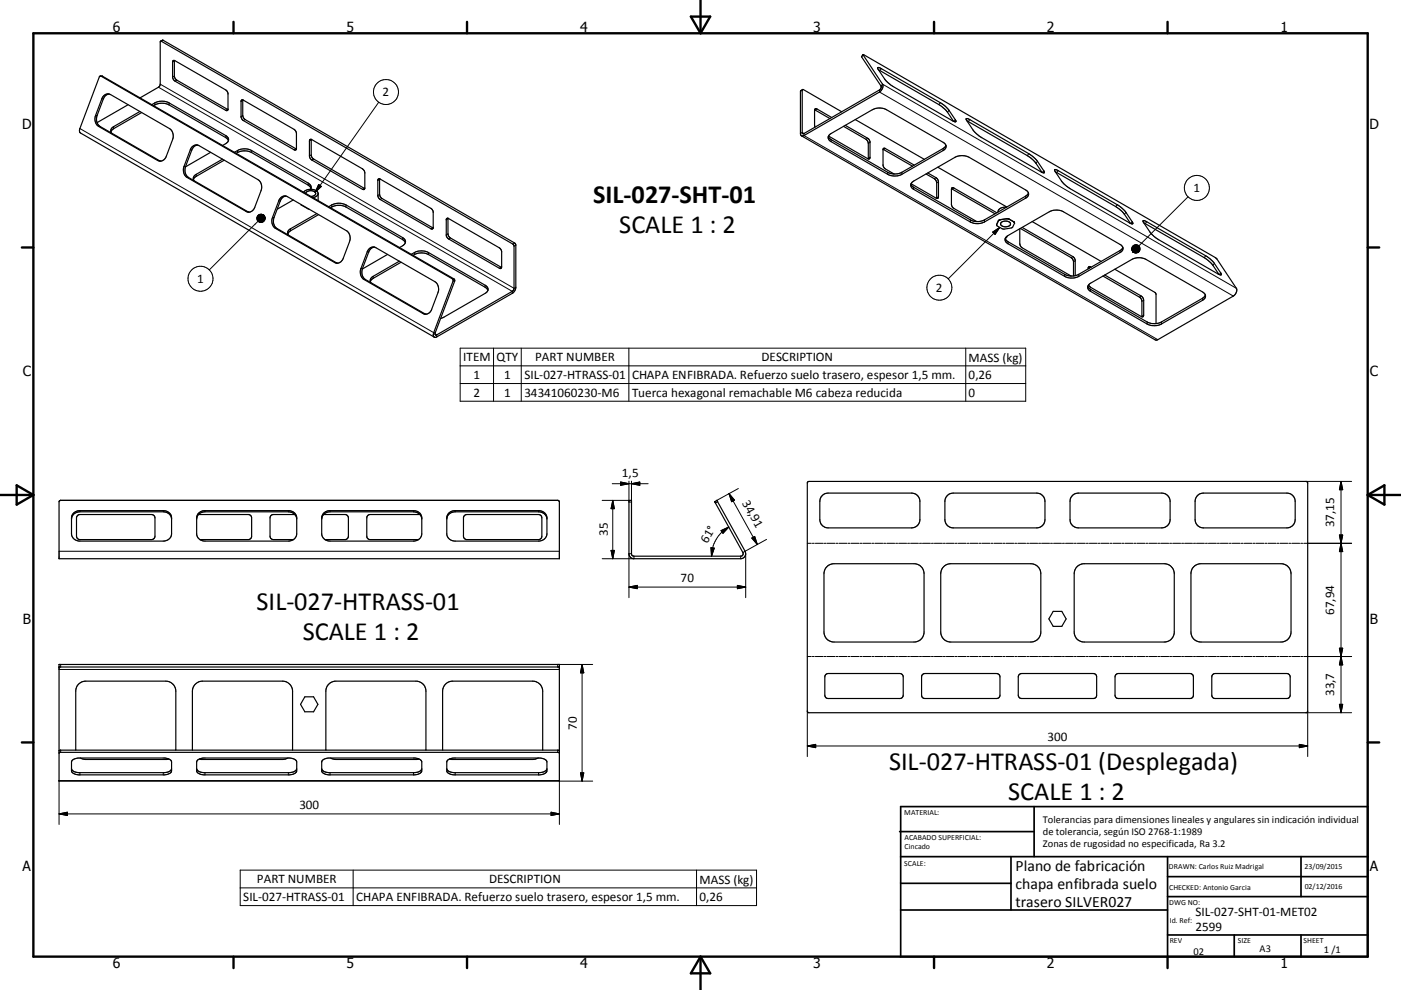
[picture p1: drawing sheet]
<svg xmlns="http://www.w3.org/2000/svg" width="420mm" height="297mm" viewBox="0 0 420 297" stroke-linecap="round" stroke-linejoin="round" font-family="sans-serif">
<g fill="none" stroke="#000" stroke-width=".36">
<path d="M48.1 12.4l105.9 61 .1 13.1-.3 .7-22.9 13.3a.39 .39 0 0 1-.5-.1 .39 .39 0 0 1 .1-.6l5.8-15.4-.2-.7-105.4-60.9h-.5M48.1 12.4l-.1 13.2-.5 .6-5.5 3.2M48.1 12.4l.8-.3 105.4 60.8 .3 .6v12.7a2.29 2.29 0 0 1-1 1.8l-22.7 13.1a.71 .71 0 0 1-.9-.1 .71 .71 0 0 1 0-.9l5.8-15.8-.2-.6-105.3-60.9-.5 .2-5.8 15.6-.2 .9 .3 .4 106.1 61.3M52.3 18.1l15.7 9.1 .4 .8v4.9M52.3 18.1l-.4 .1-.2 .4v4.5l.4 1 15.6 9 .4 .1 .3-.3M52.3 18.1v4.7l.4 1 15.7 9.1M258.7 16.4l5.9 8.9a1.97 1.97 0 0 1-.9 2.3l-22.7 13.1h-.7M258.7 16.4h.1M258.7 16.4l105.6 60.9 .5 .3 5.9 8.9a2.01 2.01 0 0 1-.9 2.3l-22.7 13.1-.7 .1-106.1-61.3M258.7 16.4l-.4 .7 5.8 8.7-.2 .9-22.9 13.4-.4-.1 .1-13.2 11.6 6.7M31 28.8a1.71 1.71 0 0 1 2.1-.4l17.7 10.2a2.79 2.79 0 0 1 .9 3.3l-1.8 5a1.88 1.88 0 0 1-2.7 1.2l-17.6-10.2a2.76 2.76 0 0 1-.9-3.3zM32.7 28.2l-.9 .4-.7 .7-2 5.3a2.78 2.78 0 0 0 .9 3.4l18.2 10.3"/>
<path d="M38.4 31.4l-9.3 5.4M41.9 33.5l-7.8 4.5a1.3 1.3 0 0 0-.7 1.9M42.5 33.8l-8.4 4.8-.9 .9M45.5 31.4a5 5 0 0 1 4.9-.7l17.3 10a1.29 1.29 0 0 1 .8 1.2 1.29 1.29 0 0 1-.8 1.2l-1 .5M46.1 31.7a4.7 4.7 0 0 1 4.6-.2l17 9.8 .8 .9M72.8 30l15.5 8.9 .6 1.2v4.6M72.8 30l-.5 .3v4.8l.5 1 15.4 8.8 .4 .1 .3-.3M72.8 30v4.6l.4 1 15.7 9.1M240.6 26.8l-.6 .6v12.7l.3 .6M244.2 32.9l.1 5.3M244.2 32.9l.3-.3 .4 .1 4.4 2.6M244.2 32.9l4.6 2.7"/>
<path d="M252.9 37.9l7 4.1 .4 1v4.7M253.4 37.6l7.2 4.3 .2 .6v4.9l-.5 .3M256.4 35.9l20.7 11.9M263.2 20.3l1 .3 18.2 10.5 2 1.8 2.2 3.5a.7 .7 0 0 1-1.1-.2l-18.2-10.5-2-1.8-2.1-3.2zM263.4 21l18.6 10.7 1.8 1.6 2.1 3.1M289.7 35.6l1.1 .3 18.2 10.6 1.9 1.7 2 3 .2 .6-1.1-.3-18.2-10.5-2-1.8zM289.7 35.6h.1M289.9 36.3l18.6 10.7 1.8 1.6 2.1 3.1M57.6 44.1a1.71 1.71 0 0 1 2.1-.4l17.6 10.2a2.76 2.76 0 0 1 1 3.3l-1.9 5a1.86 1.86 0 0 1-2.6 1.2l-17.7-10.2a2.79 2.79 0 0 1-.9-3.3l2-5.3zM59.2 43.5l-.9 .3-.6 .9-2.1 5.3a2.81 2.81 0 0 0 .9 3.3l18.2 10.4M63.2 45.7l-7.6 4.4M66.7 47.8l-7.9 4.5a1.26 1.26 0 0 0-.6 1.9"/>
<path d="M67.2 48.1l-8.6 5-.6 .7M70.3 45.7a4.8 4.8 0 0 1 5.1-.5l17 9.7a1.31 1.31 0 0 1 .7 1.9M70.8 46a4.6 4.6 0 0 1 4.6-.2l17 9.8 .8 .9M84.3 59.2l.8-.4 1.1 .2 17.7 10.2a2.77 2.77 0 0 1 .9 3.3l-1.9 5a1.89 1.89 0 0 1-2.6 1.2l-17.7-10.2a2.75 2.75 0 0 1-.9-3.3l2-5.3zM85.7 58.8l-.9 .4-.6 .7-2.1 5.4a2.78 2.78 0 0 0 1 3.3l18.1 10.3M87.9 60l-4.8 2.8M91 57.7a2.89 2.89 0 0 1 4.3 .1 1.35 1.35 0 0 1-1.5 1.5M91.7 58a1.69 1.69 0 0 1 2.9 .2l-.3 .5-1.1 .2M93.3 41.8v4.9l.5 .9 15.6 8.9M93.3 41.8l15.5 9 .6 1.1v4.6M93.3 41.8l-.4 .1-.1 .4v4.5l.5 1.1 15.4 8.9 .4 .1 .3-.4M95.4 58.1v2.1"/>
<path d="M113.8 53.6l15.5 9 .6 .9v4.9M113.8 53.6l-.4 .1-.1 .4v4.5l.5 1.1 15.4 8.9 .4 .1 .3-.3M113.8 53.6v4.7l.6 1.1 15.5 9M248.3 41l.9 .9 16.9 9.8a4.8 4.8 0 0 0 4.3 0l12.4-7.1 .8-1M248.4 40.8l11.9 6.9M248.7 40.4l12.8-7.5a4.6 4.6 0 0 1 4.3 0l17 9.8a1.3 1.3 0 0 1 .8 1.2 1.3 1.3 0 0 1-.8 1.3l-12.4 7.1a4.7 4.7 0 0 1-4.3 0l-16.9-9.8a1.23 1.23 0 0 1-.5-2.1zM264.7 44.8l.1 5 .6 .9 2.7 1.5M264.7 44.8l.6-.3 8.8 5M264.7 44.8l8.9 5.1M273.1 55.3l.8 .9 17 9.8a4.5 4.5 0 0 0 4.2 0l12.4-7.2 .9-.9M273.2 55.1l7.6 4.4M273.5 54.7l12.8-7.5a4.7 4.7 0 0 1 4.3 0l16.9 9.8a1.29 1.29 0 0 1 .9 1.2 1.29 1.29 0 0 1-.9 1.2l-12.4 7.2a4.7 4.7 0 0 1-4.2 0l-17-9.8a1.27 1.27 0 0 1-.4-2.1z"/>
<path d="M277.6 52.2l2.5 1.4 .6 .7 .1 5.2M278.2 51.9l2.4 1.4 .7 .9 .1 4.8-.2 .5h-.4M281.2 50.2l20.7 11.9M285.3 56.6l.2-.3 .5 .1 12.9 7.4M285.3 56.6l-.1 4.7 .3 .8 7.3 4.4M285.3 56.6l13 7.5M316.2 50.9l1.1 .3 18.2 10.6 1.9 1.7 2.3 3.5a.7 .7 0 0 1-1.2-.2l-18.2-10.5-1.9-1.8-2-3zM316.4 51.6l18.6 10.7 1.8 1.6 2.1 3.1M95 64.1l-7.9 4.5a1.27 1.27 0 0 0-.6 1.9M95.5 64.4l-8.4 4.8-.8 1M98.6 62a4.9 4.9 0 0 1 4.8-.7l17.3 10a1.31 1.31 0 0 1 .9 1.2 1.31 1.31 0 0 1-.9 1.2l-.9 .6M99.1 62.3a4.5 4.5 0 0 1 4.6-.2l17 9.8 .8 .9"/>
<path d="M110.6 74.7a1.61 1.61 0 0 1 2.1-.4l17.7 10.2a2.8 2.8 0 0 1 .9 3.3l-1.9 5a1.87 1.87 0 0 1-2.6 1.3l-17.7-10.2a2.77 2.77 0 0 1-.9-3.4l1.9-4.9zM112.3 74.1l-.9 .4-.7 .8-2 5.3a2.77 2.77 0 0 0 .9 3.3l18.1 10.4M116.2 76.3l-7.6 4.4M119.7 78.4l-7.8 4.5a1.29 1.29 0 0 0-.7 1.9M120.3 78.7l-8.4 4.8-.9 1M123.3 76.3a4.9 4.9 0 0 1 5.2-.5l17 9.8a1.29 1.29 0 0 1 .8 1.2 1.29 1.29 0 0 1-.8 1.2l-12.4 7.2-1 .3M123.8 76.6a4.7 4.7 0 0 1 4.7-.2l17 9.8 .8 .9M133.8 65.7l.4-.2 .3 .1 15.3 8.9 .6 1.1-.1 4.9h-.6l-15.4-8.9-.5-.9zM134.3 65.5v4.7l.6 1.1 15.5 8.9M298.8 67.4h.1M299.3 66.2l-.5 1.2M299.3 66.2h.1"/>
<path d="M299.6 66h.1M299.7 65.9l-.4 .3M299.8 65.9l-.5 .3M299.8 65.9h.1M299.8 65.9h-.1M300.1 66.8a1.79 1.79 0 0 1 2.9 .4 1.73 1.73 0 0 1-3-.1zM301.4 71.6l.8 .9 17 9.8a4.5 4.5 0 0 0 4.2 0l12.6-7.3 .6-.8M301.7 71l12.9-7.5a4.7 4.7 0 0 1 4.2 0l17 9.8a1.28 1.28 0 0 1 .9 1.3 1.28 1.28 0 0 1-.9 1.2l-12.4 7.1a4.5 4.5 0 0 1-4.2 0l-17-9.8a1.25 1.25 0 0 1-.5-2.1zM301.8 62.2a1.96 1.96 0 0 0-2.6 1.4M301.9 70.9l-.4 .5M301.9 65.6l.6 .1M301.9 65.6l-2.1 .3"/>
<path d="M301.9 65.6h.1M302 65.6h.2M302.5 65.7l1.5 .9M302.5 65.7h.1M304 66.6l.2 .4M304 66.6h.1M304 66.6l.2 .3M304.2 67l-.6 1.2-.4 .2a3.6 3.6 0 0 1-4.4-.8v-.2M304.2 66.9v.1M305.7 68.6v4.5l.6 1.1 14.8 8.6M305.9 68.5l15.4 8.9 .5 1.1v4.3M306.5 68.2l15.3 8.9 .6 .9v4.7"/>
<path d="M309.5 66.5l20.7 11.9M342.7 66.2l1.1 .3 18.2 10.6 2 1.7 2.2 3.5a.67 .67 0 0 1-1.1-.2l-18.3-10.5-1.9-1.8zM342.9 66.9l18.7 10.7 1.7 1.6 2.1 3.1M326.1 85.9l.9 .9 16.9 9.8a4.7 4.7 0 0 0 4.3 0l12.4-7.1 .8-1M326.3 80.3l-.1 .4M326.3 80.3l.3 .2M326.4 85.4l.6 .8 15.3 8.8M326.5 85.3l12.8-7.5a4.6 4.6 0 0 1 4.3 0l17 9.8a1.31 1.31 0 0 1 .8 1.2 1.31 1.31 0 0 1-.8 1.3l-12.4 7.1a4.7 4.7 0 0 1-4.3 0l-16.9-9.8a1.24 1.24 0 0 1-.5-2.1zM327.1 80.2l-.5-.2-.3 .3M330.7 82.8l11.2 6.6 .4 1v4.6M331.2 82.5l11.3 6.6 .4 1v4.4l-.2 .5h-.4M334.2 80.8l12.2 7.1 .2 9.2"/>
<path d="M18.1 150.1l-.1 .1M23.3 154.6l.7-.2h21.7l.5 .3 .3 .7-.1 5.7-.3 .5-.7 .3h-21.7l-.5-.4-.3-.6v-5.5zM51.4 155.4a2.42 2.42 0 0 0-2.5-1.9h-24.9a2.38 2.38 0 0 0-2.6 2.2M51.4 155.4v4.8a2.36 2.36 0 0 1-2.5 2.1h-24.9a2.38 2.38 0 0 1-2.6-2.1v-4.8a2.31 2.31 0 0 1 2.6-2.2h24.9a2.38 2.38 0 0 1 2.5 2.5M59 155.4v4.8a2.35 2.35 0 0 0 2.4 2.1h25a2.38 2.38 0 0 0 2.6-2.1v-4.8a2.31 2.31 0 0 0-2.6-2.2h-25a2.37 2.37 0 0 0-2.4 2.5M59.5 154.4h15l.7 .3 .2 .7v5.5l-.2 .6-.3 .3-15 .1M88.3 154.3l-.8-.5-1.1-.3h-25a2.42 2.42 0 0 0-2.4 1.9M88.3 154.3l.4 .5 .3 .9M88.4 154.4h-6.7l-.5 .3-.2 .7v5.5l.2 .6 .7 .4h6.1M96.5 155.7a2.32 2.32 0 0 1 2.4-2.5h25.1a2.37 2.37 0 0 1 2.4 2.5M96.5 155.4v4.8a2.35 2.35 0 0 0 2.4 2.1h25.1a2.37 2.37 0 0 0 2.4-2.1v-4.8M96.5 155.4a2.41 2.41 0 0 1 2.4-1.9h25.1a2.42 2.42 0 0 1 2.4 1.9"/>
<path d="M97 154.4h6.7l.5 .3 .3 .7v5.5l-.4 .7-.6 .3h-6.1M125.9 154.4h-14.9l-.8 .3-.2 .7v5.5l.2 .6 .3 .3 15 .1M133.9 155.7a2.35 2.35 0 0 1 2.6-2.2h25a2.38 2.38 0 0 1 2.5 2.2M134.6 153.9l1.1-.6 .8-.1h25a2.38 2.38 0 0 1 2.5 2.2v4.8a2.4 2.4 0 0 1-2.5 2.1h-25a2.38 2.38 0 0 1-2.6-2.1l.1-5.1zM139.2 154.7l.8-.3h21.7l.5 .3 .2 .7v5.9l-.9 .6h-21.8l-.5-.4-.3-.6v-5.5zM167.2 150.1l.5 .5v17h-150v-17l.3-.5M167.2 150.1h-149.2M167.2 150.1l.2 .1M188.6 150.1h.7v16l.4 .7 32.4 .1a.75 .75 0 0 0 .6-1.1l-8.4-15.2 .6-.5 8.5 15.3a1.53 1.53 0 0 1-1.3 2.2h-32a1.47 1.47 0 0 1-1.5-1.5zM242.1 144.6l.4-.2 149.2 .1 .4 .4-.1 68.6-.4 .3h-149.2l-.4-.5zM246.7 148.5l.5-.4 1.1-.2h25a2.51 2.51 0 0 1 2.5 2.5v5.5a2.5 2.5 0 0 1-2.5 2.5h-25a2.5 2.5 0 0 1-2.5-2.5v-5.8l.4-1zM284.2 148.5l.6-.4 1-.2h25a2.51 2.51 0 0 1 2.5 2.5v5.5a2.5 2.5 0 0 1-2.5 2.5h-25a2.5 2.5 0 0 1-2.5-2.5v-5.8l.2-.7z"/>
<path d="M321.6 148.5l.7-.4 1-.2h25a2.51 2.51 0 0 1 2.5 2.5v5.5a2.5 2.5 0 0 1-2.5 2.5h-25a2.45 2.45 0 0 1-2.5-2.5v-5.8l.2-.7zM359.2 148.5l.5-.4 1.1-.2h25a2.5 2.5 0 0 1 2.5 2.5v5.5a2.49 2.49 0 0 1-2.5 2.5h-25a2.5 2.5 0 0 1-2.5-2.5v-5.8l.2-.7zM248.2 169.7l1.8-.6h24a3 3 0 0 1 3 3v17.5a2.99 2.99 0 0 1-3 3h-24a2.99 2.99 0 0 1-3-3v-17.5l.3-1.1zM283.2 169.7l1.1-.5 .7-.1h24a2.97 2.97 0 0 1 3 3v17.5a2.99 2.99 0 0 1-3 3h-24a2.99 2.99 0 0 1-3-3v-17.5l.3-1.1zM322.9 170l1-.7 1.2-.2h24a3 3 0 0 1 3 3v17.5a3 3 0 0 1-3 3h-24a2.95 2.95 0 0 1-3-3v-17.5l.2-1.1zM357.9 170l1-.7 1.2-.2h24a3 3 0 0 1 3 3v17.5a2.99 2.99 0 0 1-3 3h-24a2.94 2.94 0 0 1-3-3v-17.5l.2-1.1zM17.7 199.3h150v35h-150zM315.8 183.4h2.5l1.3 2.3-1.3 2.2h-2.5l-1.3-2.2zM17.7 200.1h150M91.4 209.1h2.6l1.3 2.2-1.3 2.2h-2.6l-1.3-2.2zM247.5 202.4l.8-.3h21.7l.6 .3 .2 .7v5.7l-.4 .6-.6 .2-21.9-.1-.4-.3-.2-.6v-5.5zM276.5 202.4l.8-.3h21.7l.6 .3 .2 .7v5.7l-.4 .6-.6 .2-21.9-.1-.5-.5-.1-.4v-5.5z"/>
<path d="M305.5 202.4l.8-.3h21.7l.6 .3 .2 .7-.1 5.9-.5 .5-.4 .1-21.9-.1-.6-.9v-5.5zM334.5 202.4l.8-.3h21.7l.6 .3 .2 .5v5.9l-.4 .6-.6 .2-21.9-.1-.6-.9v-5.5zM363.5 202.4l.8-.3h21.7l.6 .3 .2 .7v5.7l-.4 .6-.6 .2-21.9-.1-.4-.3-.2-.6v-5.5zM17.7 225.3l.3-.2h149.4l.3 .2M17.7 225.9h.1M17.8 225.8l-.1 .1M17.8 225.8l149.6-.1 .3 .2M21.4 230.6a2.01 2.01 0 0 0 2.2 1.2h25.7a2.02 2.02 0 0 0 2.1-1.2M21.7 228.1l.6-.4 1.3-.3h25.7a2.03 2.03 0 0 1 2.1 1.2v2.7a2 2 0 0 1-2.1 1.2h-25.7a2 2 0 0 1-2.2-1.2v-2.7zM22.7 225.1v-17.8a2.99 2.99 0 0 1 3-2.9h24a3 3 0 0 1 3 2.9v17.8M24.1 227.4l1.6 .4 24.9-.1M57.7 225.1v-17.8a3 3 0 0 1 3-2.9h24a3 3 0 0 1 3 2.9v17.8"/>
<path d="M59 230.6a2 2 0 0 0 2.1 1.2h25.7a2.01 2.01 0 0 0 2.2-1.2M59.2 228.1l.6-.4 1.3-.3h25.7a2.02 2.02 0 0 1 2.2 1.2v2.7a2 2 0 0 1-2.2 1.2l-26.1-.1a1.81 1.81 0 0 1-1.7-1.1v-2.7zM86.3 227.4l-1.6 .4-24.9-.1M96.5 230.6a2 2 0 0 0 2.1 1.2h25.7a2 2 0 0 0 2.1-1.2M96.7 228.1l.6-.4 1.3-.3h25.7a2.01 2.01 0 0 1 2.1 1.2v2.7a1.99 1.99 0 0 1-2.1 1.2l-26-.1a1.82 1.82 0 0 1-1.8-1.1v-2.7zM97.7 225.1v-17.8a3 3 0 0 1 3-2.9h24a3 3 0 0 1 3 2.9v17.8M99.1 227.4l1.6 .4 24.9-.1M132.7 225.1v-17.8a3 3 0 0 1 3-2.9h24a3 3 0 0 1 3 2.9v17.8M133.9 230.6a2.01 2.01 0 0 0 2.2 1.2h25.7a2.08 2.08 0 0 0 2.2-1.2M134.2 228.1l.6-.4 1.3-.3h25.7a2.18 2.18 0 0 1 2.2 1.2v2.7a2.06 2.06 0 0 1-2.2 1.2h-25.7a2 2 0 0 1-2.2-1.2v-2.7zM161.3 227.4l-1.6 .4-24.9-.1"/>
</g>
<g fill="none" stroke="#000" stroke-width=".3">
<path d="M48.9 12.1l-.5 .3M52.3 18.3l-.6 .3M258.8 16.5l-.5 .6M24 38.6l106 61.2h.5M28.7 34.6h.4M29.6 37.9l.4 .1M30.3 22.8l.5 .1M30.5 29.6l.5 .1M34.1 38v.6M46.4 30.9v.6M47.5 26.2l106.1 61.2v.6M48 25.3l106.1 61.2 .5-.3"/>
<path d="M50.7 30.9v.6M52.3 22.8l-.6 .3M53 24l-.5 .3M68.2 32.8l-.5 .3M72.8 30.2l-.5 .3M72.8 34.6l-.5 .4M73.5 35.9l-.5 .3M113.5 30.7l-19 27M240.5 27.1l-.5 .3M244.9 32.7l-.5 .3M263.7 27v.6l106.1 61.2M264.1 25.8l.5-.5 106.1 61.2"/>
<path d="M264.2 20.6l-.4 .6M281.9 30.8l-.4 .6M284.5 33.1l-.4 .6M286.4 35.9l-.4 .6M290.8 35.9l-.5 .6M47.2 48.1l.5 .1M55.2 49.9l.4 .1M56.1 53.2l.4 .1M57 45h.5M58.8 52.3v.6M67.7 40.7v.6M71.2 45.2v.6"/>
<path d="M75.4 45.2v.6M88.7 44.6l-.5 .3M92.4 54.9v.7M93.3 46.5l-.5 .3M93.3 42l-.5 .3M94 47.7l-.5 .3M95.5 55.4l.9 .5-1.9 1.8zM109.2 56.5l-.5 .3M113.8 58.3l-.5 .3M113.8 53.8l-.5 .3M114.5 59.5l-.5 .3M240 40.1l.5-.3 .5 .3v.6l106.1 61.2"/>
<path d="M249.2 41.9v.6M260.1 41.5l-.5 .3M260.8 47.2l-.5 .3M260.8 42.7l-.5 .3M265.4 44.6l-.5 .3M266.1 51.7v.6M270.4 51.7v.6M273.9 56.2v.6M280.6 53.3l-.5 .3M281.4 59l-.6 .3M281.4 54.5l-.6 .3M282.8 44.6v.6"/>
<path d="M286 56.4l-.6 .3M307.5 58.8v.6M308.4 46.1l-.4 .6M311.1 48.4l-.5 .6M312.9 51.2l-.4 .5M317.3 51.2l-.5 .6M356.2 59l-14.7 14.8M73.8 63.4l.4 .1M77.3 66.4l-14.6 14.6M81.7 65.2l.4 .1M82.6 68.5l.5 .1M83.6 60.3h.4"/>
<path d="M87.1 68.6v.6M90.3 61.4l2.3 1.3M99.5 61.5v.6M100.3 78.7l.4 .1M103.7 61.5v.6M110.1 75.6h.4M120.7 71.3v.6M124.2 75.8v.6M128.5 75.8v.6M129.7 68.3l-.5 .3M134.3 70.2l-.5 .3M134.3 65.7l-.5 .3"/>
<path d="M135 71.4l-.5 .3M154.3 72.9l-.5 .3M154.6 73.5l-.5 .3M290.9 66v.6M295.1 66v.6M297.6 69.6l2.1-1.4-1.4 2.1zM299.7 68.2l-15.4 15.5M302.2 72.5v.6M321.7 77l-.6 .3M322.4 78.2l-.6 .3M335 61.4l-.5 .6M335.8 75.2v.6"/>
<path d="M337.6 63.7l-.5 .6M339.4 66.6l-.4 .5M343.8 66.5l-.5 .6M361.5 76.7l-.5 .6M364.1 79l-.5 .6M108.2 80.5l.5 .1M109.1 83.9h.5M111.9 82.9v.6M126.8 94.1h.5M135.6 83.7h.5M135.8 84.3l.5 .1M145.5 85.6v.6"/>
<path d="M150.2 80.2l-.5 .3M319.2 82.3v.6M323.4 82.3v.6M327 80.1l-.6 .3M327 86.8v.6M342.2 88.8l-.6 .4M342.9 94.5l-.6 .4M342.9 90.1l-.6 .3M343.9 96.6v.6M348.2 96.6v.6M360.6 89.5v.6M366 81.9l-.5 .5"/>
<path d="M130.4 100.2l.5 .3v.6M138 104.5h169.5v15.9h-169.5zM138 109.8h169.5M138 115.1h169.5M148 104.5v15.9M156.3 104.5v15.9M188.5 104.5v15.9M289.5 104.5v15.9M24 153.2v.3M48.9 153.2v.3M61.4 153.2v.3M86.4 153.2v.3"/>
<path d="M98.9 153.2v.3M124 153.2v.3M136.5 153.2v.3M161.5 153.2v.3M183.6 145.1h10.7M183.7 150.1v17.5M183.7 150.1l.5 2.5h-1zM186.1 144.6l2.5 .5-2.5 .5zM188.6 150.6h.7M188.6 144.4v5.7h-8.1M189.3 145.1l2.5-.5v1zM189.3 144.4v5.7"/>
<path d="M215.2 150.6l-.7 .3M216.2 159.2l2.3-1.1-1.7 1.9zM218.5 158.1a9.8 9.8 0 0 0-4.1 4.3 9.3 9.3 0 0 0-1.1 4.5M218.6 148.1l8.4 15.3M218.6 148.1l1.6 1.9-.8 .5zM221.4 146.6l-6.5 3.5M391.6 144.4h13.6M402 144.4v69.4M402 144.4l.6 2.5h-1zM17.7 165.4h150M183.2 165.1h1l-.5 2.5zM188.6 176.1h35"/>
<path d="M188.6 176.1l2.5-.5v1zM189.3 166.1h-.7v13.2M190.1 166.9v.7h-9.6M213.1 164.3l1 .1-.8 2.5zM221.1 175.6l2.5 .5-2.5 .5zM222.1 166.9v.7M223.6 166.1v13.2M225.4 161.4l.9-.5 .7 2.5zM229.8 161.8l-7.1 4M242 163h1.2M243.5 163h.6M244.4 163h2.4"/>
<path d="M247.1 163h.6M248 163h2.4M250.7 163h.6M251.6 163h2.3M254.3 163h.5M255.1 163h2.4M257.8 163h.6M258.7 163h2.4M261.4 163h.6M262.3 163h2.4M264.9 163h.7M265.9 163h2.3"/>
<path d="M268.5 163h.6M269.4 163h2.4M272.1 163h.6M273 163h2.4M275.7 163h.6M276.6 163h2.3M279.2 163h.6M280.1 163h2.4M282.8 163h.6M283.7 163h2.4M286.4 163h.6M287.3 163h2.4"/>
<path d="M290 163h.6M290.9 163h2.3M293.5 163h.6M294.4 163h2.4M297.1 163h.6M298 163h2.4M300.7 163h.6M301.6 163h2.3M304.2 163h.6M305.1 163h2.4M307.8 163h.6M308.7 163h2.4"/>
<path d="M311.4 163h.6M312.3 163h2.4M315 163h.5M315.9 163h2.3M318.5 163h.6M319.4 163h2.4M322.1 163h.6M323 163h2.4M325.7 163h.6M326.6 163h2.4M329.2 163h.7M330.1 163h2.4"/>
<path d="M332.8 163h.6M333.7 163h2.4M336.4 163h.6M337.3 163h2.4M340 163h.6M340.8 163h2.4M343.5 163h.6M344.4 163h2.4M347.1 163h.6M348 163h2.4M350.7 163h.6M351.6 163h2.4"/>
<path d="M354.3 163h.5M355.2 163h2.3M357.8 163h.6M358.7 163h2.4M361.4 163h.6M362.3 163h2.4M365 163h.6M365.8 163h2.4M368.5 163h.6M369.4 163h2.4M372.1 163h.6M373 163h2.4"/>
<path d="M375.7 163h.6M376.6 163h2.4M379.3 163h.5M380.1 163h2.4M382.8 163h.6M383.7 163h2.4M386.4 163h.6M387.3 163h2.4M390 163h.6M390.9 163h14.3M401.6 160.5h1l-.6 2.5zM402 163l.6 2.5h-1z"/>
<path d="M18.2 199.3v.8M174.5 199.3v35M174.5 199.3l.5 2.6h-1zM177.7 199.3h-10.5v.8M242 197h1.2M243.5 197h.6M244.4 197h2.4M247.1 197h.6M248 197h2.4M250.7 197h.6M251.6 197h2.3M254.3 197h.5"/>
<path d="M255.1 197h2.4M257.8 197h.6M258.7 197h2.4M261.4 197h.6M262.3 197h2.4M264.9 197h.7M265.9 197h2.3M268.5 197h.6M269.4 197h2.4M272.1 197h.6M273 197h2.4M275.7 197h.6"/>
<path d="M276.6 197h2.3M279.2 197h.6M280.1 197h2.4M282.8 197h.6M283.7 197h2.4M286.4 197h.6M287.3 197h2.4M290 197h.6M290.9 197h2.3M293.5 197h.6M294.4 197h2.4M297.1 197h.6"/>
<path d="M298 197h2.4M300.7 197h.6M301.6 197h2.3M304.2 197h.6M305.1 197h2.4M307.8 197h.6M308.7 197h2.4M311.4 197h.6M312.3 197h2.4M315 197h.5M315.9 197h2.3M318.5 197h.6"/>
<path d="M319.4 197h2.4M322.1 197h.6M323 197h2.4M325.7 197h.6M326.6 197h2.4M329.2 197h.7M330.1 197h2.4M332.8 197h.6M333.7 197h2.4M336.4 197h.6M337.3 197h2.4M340 197h.6"/>
<path d="M340.8 197h2.4M343.5 197h.6M344.4 197h2.4M347.1 197h.6M348 197h2.4M350.7 197h.6M351.6 197h2.4M354.3 197h.5M355.2 197h2.3M357.8 197h.6M358.7 197h2.4M361.4 197h.6"/>
<path d="M362.3 197h2.4M365 197h.6M365.8 197h2.4M368.5 197h.6M369.4 197h2.4M372.1 197h.6M373 197h2.4M375.7 197h.6M376.6 197h2.4M379.3 197h.5M380.1 197h2.4M382.8 197h.6"/>
<path d="M383.7 197h2.4M386.4 197h.6M387.3 197h2.4M390 197h.6M390.9 197h14.3M401.6 194.5h1l-.6 2.5zM402 197l.6 2.5h-1zM17.7 200.8h150M242 213.3v13.7M391.6 213.8h13.6M392.1 213.3v13.7M401.6 211.3h1l-.6 2.5z"/>
<path d="M18.2 225.1v.6M24 231.8v.7M48.9 231.8v.7M61.4 231.8v.7M86.4 231.8v.7M98.9 231.8v.7M124 231.8v.7M136.5 231.8v.7M161.5 231.8v.7M167.2 225.1v.6M167.7 234.3h10M174 231.9h1l-.5 2.4z"/>
<path d="M242 223.8h150.1M242 223.8l2.5-.5v1zM389.5 223.3l2.6 .5-2.6 .5zM17.7 247.4v-13.2h150v13.2M17.7 244.2h150M17.7 244.2l2.5-.5v1zM165.2 243.7l2.5 .5-2.5 .5zM72 261h154.8v10.7h-154.8zM72 266.4h154.8M105.9 261v10.7M208.8 261v10.7"/>
<circle cx="115.7" cy="27.6" r="3.7"/>
<circle cx="358.8" cy="56.4" r="3.7"/>
<circle cx="60.1" cy="83.6" r="3.8"/>
<circle cx="281.6" cy="86.3" r="3.7"/>
</g>
<g fill="#000">
<circle cx="299.6" cy="66" r=".18"/>
<circle cx="214.3" cy="150.5" r=".18"/>
</g>
<g fill="none" stroke="#000" stroke-width=".71">
<path d="M10 10h400v277h-400zM70 6.6v3.4M140 6.6v3.4M207.1 5h5.8l-2.9 5zM210 0v10M280 6.6v3.4M350 6.6v3.4M6.6 74.2h3.4M410 74.2h3.5M0 148.5h10M5 145.6l5 2.9-5 2.9zM410 148.5h10.1"/>
<path d="M410 148.5l5.1-2.9v5.8zM6.6 222.7h3.4M410 222.7h3.5M70 287v3.4M140 287v3.4M210 287v10M210 287l2.9 5h-5.8zM280 287v3.4M350 287v3.4"/>
</g>
<g fill="none" stroke="#000" stroke-width=".51">
<path d="M269.7 249.5h40.3M270 242h140v45h-140zM270 257h140M303.1 257v16M310 242v15M350 257v30M390.1 257v12M270 265h33.1M270 273h80M350 269h60M350 263h60M350 280.5h60"/>
<path d="M370 280.5v6.5M390.1 280.5v6.5"/>
</g>
<g fill="#000" stroke="#000" stroke-width=".3">
<path d="M95.5 55.4l.9 .5-1.9 1.8zM78.7 64.3l.4 .3zM78.4 64.3l.7 .3zM78.1 64.3l1 .3zM77.9 64.3l1.2 .3zM77.6 64.4l1.5 .2zM77.4 64.6l.2-.2 1.5 .2zM77.4 64.6h1.7l-1.9 .2zM77.2 64.8l1.9-.2-2 .4zM77.1 65l2-.4-2.1 .7zM77 65.3l2.1-.7-2.1 .9zM77 65.5l2.1-.9-2.1 1.2z"/>
<path d="M77 65.8l2.1-1.2-2 1.5zM77.1 66.1l2-1.5-1.9 1.7zM77.2 66.3l1.9-1.7-1.7 1.9zM79.1 64.6l-1.4 2-.3-.1zM79.1 64.6l-1.2 2.1-.2-.1zM79.1 64.6l-.9 2.2-.3-.1zM79.1 64.6l-.6 2.1-.3 .1zM79.1 64.6l-.4 2.1h-.2zM79.1 64.6l-.1 1.9-.3 .2zM79.1 64.6l.1 1.7-.2 .2zM79.1 64.6l.2 1.5-.1 .2zM79.1 64.6l.2 1.5z"/>
<path d="M79.1 64.6l.3 1.3zM79.1 64.6l.4 1zM79.1 64.6l.4 .7zM79.1 64.6l.3 .5zM79.1 64.6l.2 .2zM297.6 69.6l2.1-1.4-1.4 2.1zM339.7 75.5l.4 .3zM339.7 75.5l.7 .4zM339.7 75.5l1 .4zM339.7 75.5l1.2 .4zM339.7 75.5l1.5 .2zM339.7 75.5l1.7 .1-.2 .1z"/>
<path d="M339.7 75.5l1.9-.1-.2 .2zM339.7 75.5l2-.4-.1 .3zM339.7 75.5l2.1-.6-.1 .2zM339.7 75.5l2.1-.9v.3zM339.7 75.5l2.1-1.2v.3zM339.7 75.5l2-1.4 .1 .2zM339.7 75.5l1.8-1.6 .2 .2zM341.4 73.7l.1 .2-1.8 1.6zM341.1 73.5l.3 .2-1.7 1.8zM340.9 73.4l.2 .1-1.4 2zM340.6 73.4h.3l-1.2 2.1zM340.3 73.4h.3l-.9 2.1z"/>
<path d="M340.1 73.5l.2-.1-.6 2.1zM339.8 73.6l.3-.1-.4 2zM339.6 73.8l.2-.2-.1 1.9zM339.6 73.8l.1 1.7-.2-1.5zM339.5 74l.2 1.5zM339.4 74.3l.3 1.2zM339.3 74.6l.4 .9zM339.3 74.8l.4 .7zM339.4 75.1l.3 .4zM339.5 75.3l.2 .2zM183.7 150.1l.5 2.5h-1zM186.1 144.6l2.5 .5-2.5 .5z"/>
<path d="M189.3 145.1l2.5-.5v1zM216.2 159.2l2.3-1.1-1.7 1.9zM218.6 148.1l1.6 1.9-.8 .5zM402 144.4l.6 2.5h-1zM183.2 165.1h1l-.5 2.5zM188.6 176.1l2.5-.5v1zM213.1 164.3l1 .1-.8 2.5zM221.1 175.6l2.5 .5-2.5 .5zM225.4 161.4l.9-.5 .7 2.5zM401.6 160.5h1l-.6 2.5zM402 163l.6 2.5h-1zM401.6 194.5h1l-.6 2.5z"/>
<path d="M402 197l.6 2.5h-1zM174.5 199.3l.5 2.6h-1zM401.6 211.3h1l-.6 2.5zM174 231.9h1l-.5 2.4zM242 223.8l2.5-.5v1zM389.5 223.3l2.6 .5-2.6 .5zM17.7 244.2l2.5-.5v1zM165.2 243.7l2.5 .5-2.5 .5z"/>
</g>
<g font-size="7.9">
<text x="177.8" y="60.9">SIL-027-SHT-01</text>
<text x="185.7" y="69.8">SCALE 1 : 2</text>
<text x="76.9" y="182.9">SIL-027-HTRASS-01</text>
<text x="90.8" y="191.9">SCALE 1 : 2</text>
<text x="266.5" y="231">SIL-027-HTRASS-01 (Desplegada)</text>
<text x="302.3" y="239.9">SCALE 1 : 2</text>
</g>
<g font-size="4.7">
<text x="304.5" y="261.2">Plano de fabricación</text>
<text x="304.5" y="266.6">chapa enfibrada suelo</text>
<text x="304.5" y="272">trasero SILVER027</text>
</g>
<g font-size="4.2">
<text x="33.9" y="9.6">6</text>
<text x="103.9" y="9.6">5</text>
<text x="173.9" y="9.6">4</text>
<text x="243.8" y="9.6">3</text>
<text x="313.9" y="9.6">2</text>
<text x="383.9" y="9.6">1</text>
<text x="6.7" y="38.7">D</text>
<text x="410.5" y="38.7">D</text>
<text x="6.9" y="112.9">C</text>
<text x="410.7" y="112.9">C</text>
<text x="6.9" y="187.1">B</text>
<text x="410.7" y="187.1">B</text>
<text x="6.8" y="261.4">A</text>
<text x="410.7" y="261.4">A</text>
<text x="33.9" y="290.4">6</text>
<text x="103.9" y="290.4">5</text>
<text x="173.9" y="290.4">4</text>
<text x="243.8" y="290.4">3</text>
<text x="313.9" y="290.4">2</text>
<text x="383.9" y="290.4">1</text>
</g>
<g font-size="3.9">
<text x="114.7" y="28.9">2</text>
<text x="357.8" y="57.7">1</text>
<text x="59.1" y="84.9">1</text>
<text x="280.6" y="87.5">2</text>
<text x="138.9" y="108.4">ITEM</text>
<text x="142" y="113.7">1</text>
<text x="148.8" y="108.4">QTY</text>
<text x="151.1" y="113.7">1</text>
<text x="157.2" y="113.7">SIL-027-HTRASS-01</text>
<text x="160.4" y="108.4">PART NUMBER</text>
<text x="189.5" y="113.8">CHAPA ENFIBRADA. Refuerzo suelo trasero, espesor 1,5 mm.</text>
<text x="228.3" y="108.4">DESCRIPTION</text>
<text x="290.4" y="108.5">MASS (kg)</text>
<text x="290.4" y="113.7">0,26</text>
<text x="142" y="119">2</text>
<text x="151.1" y="119">1</text>
<text x="157.2" y="119">34341060230-M6</text>
<text x="189.5" y="119">Tuerca hexagonal remachable M6 cabeza reducida</text>
<text x="290.4" y="119">0</text>
<text x="186.4" y="143">1,5</text>
<text x="222.4" y="150.8" transform="rotate(61 222.4 150.8)">34,91</text>
<text x="182.2" y="160.9" transform="rotate(-90 182.2 160.9)">35</text>
<text x="400" y="158.2" transform="rotate(-90 400 158.2)">37,15</text>
<text x="212" y="163.3" transform="rotate(-59 212 163.3)">61°</text>
<text x="204" y="174.6">70</text>
<text x="400" y="184.5" transform="rotate(-90 400 184.5)">67,94</text>
<text x="400" y="208.9" transform="rotate(-90 400 208.9)">33,7</text>
<text x="173" y="218.9" transform="rotate(-90 173 218.9)">70</text>
<text x="314" y="222.2">300</text>
<text x="89.7" y="242.6">300</text>
<text x="77" y="264.9">PART NUMBER</text>
<text x="146.6" y="264.9">DESCRIPTION</text>
<text x="209.7" y="265.1">MASS (kg)</text>
<text x="72.9" y="270.3">SIL-027-HTRASS-01</text>
<text x="106.8" y="270.3">CHAPA ENFIBRADA. Refuerzo suelo trasero, espesor 1,5 mm.</text>
<text x="209.7" y="270.3">0,26</text>
<text x="358.4" y="274.9">SIL-027-SHT-01-MET02</text>
<text x="358.4" y="279.4">2599</text>
</g>
<g font-size="3.1">
<text x="312.7" y="246.8">Tolerancias para dimensiones lineales y angulares sin indicación individual</text>
<text x="312.7" y="250.4">de tolerancia, según ISO 2768-1:1989</text>
<text x="312.7" y="254">Zonas de rugosidad no especificada, Ra 3.2</text>
<text x="357.8" y="286.5">02</text>
<text x="377.6" y="285.6">A3</text>
<text x="396.9" y="285.9">1 /1</text>
</g>
<g font-size="2.4">
<text x="271.1" y="244.4">MATERIAL:</text>
<text x="271.2" y="252">ACABADO SUPERFICIAL:</text>
<text x="271.2" y="254.7">Cincado</text>
<text x="271.1" y="259.7">SCALE:</text>
<text x="350.4" y="260.8">DRAWN: Carlos Ruiz Madrigal</text>
<text x="391.1" y="260.6">23/09/2015</text>
<text x="350.5" y="267">CHECKED: Antonio Garcia</text>
<text x="391.2" y="266.7">02/12/2016</text>
<text x="350.5" y="271.4">DWG NO:</text>
<text x="350.7" y="276.9">Id. Ref:</text>
<text x="350.7" y="282.8">REV</text>
<text x="371.1" y="282.9">SIZE</text>
<text x="390.8" y="283">SHEET</text>
</g>
</svg>
